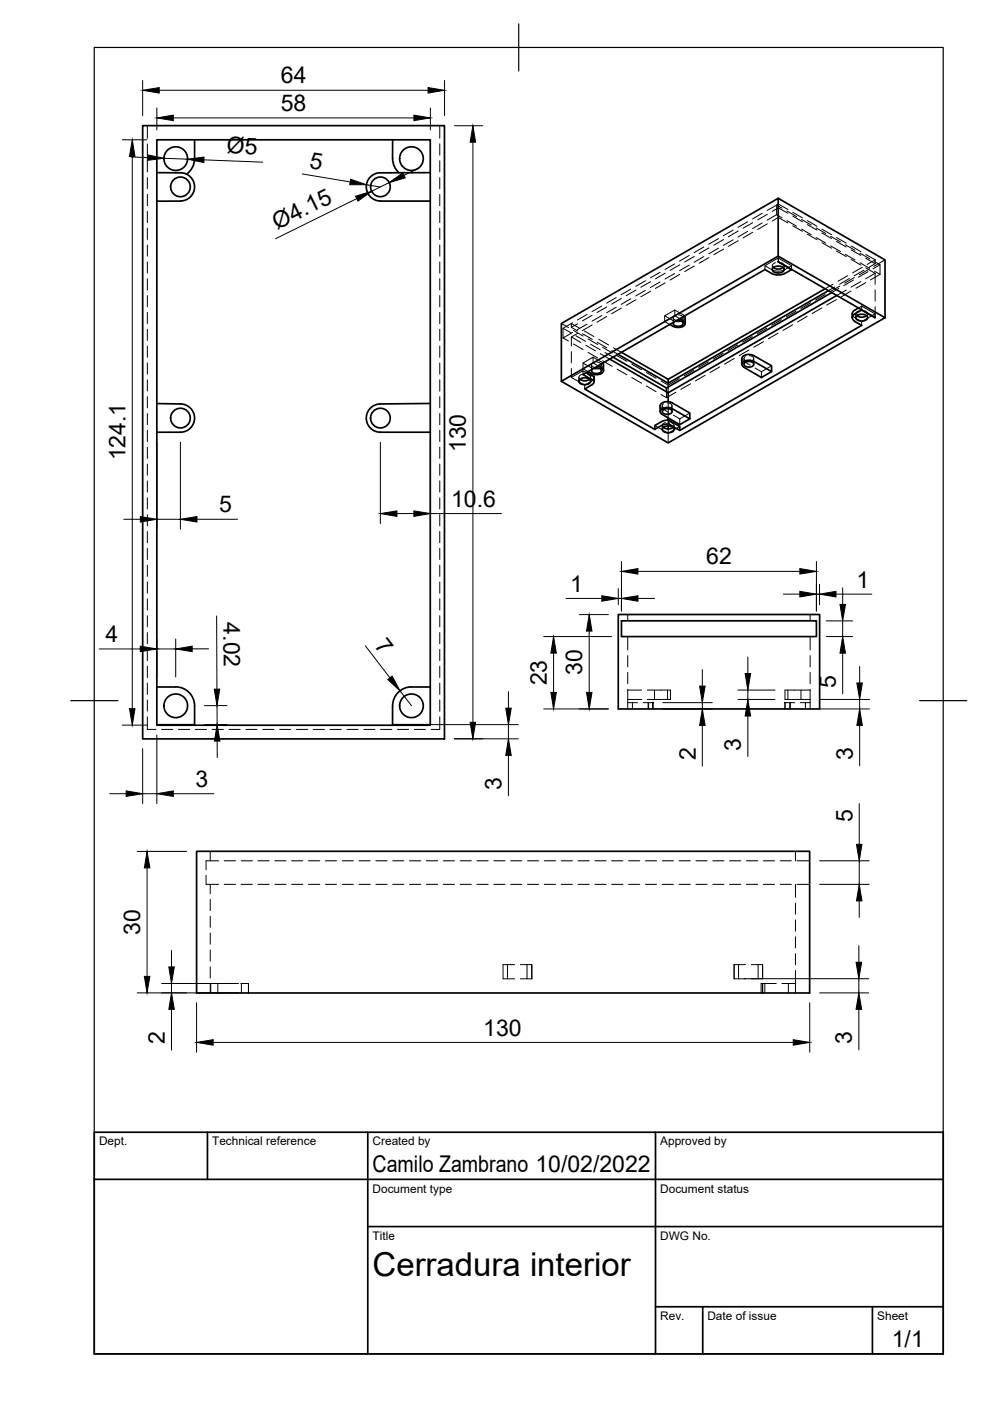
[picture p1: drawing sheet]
<svg xmlns="http://www.w3.org/2000/svg" width="210mm" height="297mm" viewBox="0 0 210 297" stroke-linecap="round" stroke-linejoin="round" font-family="sans-serif">
<!-- layer: Oculto -->
<g fill="none" stroke="#000" stroke-width=".21">
<path d="M31.2 26.6v2.7M31.2 30.5v2.4M31.2 34.1v2.4M31.2 37.7v2.3M93.2 26.6v2.7M93.2 30.5v2.4M93.2 34.1v2.4M93.2 37.7v2.3M31.2 41.2v2.4M31.2 44.8v2.4M31.2 48.4v2.4M31.2 52v2.3"/>
<path d="M31.2 55.5v2.4M31.2 59.1v2.4M93.2 41.2v2.4M93.2 44.8v2.4M93.2 48.4v2.4M93.2 52v2.3M93.2 55.5v2.4M93.2 59.1v2.4M136.9 59.5l-2.1 1.2M137.9 59.7l-2 1.2M140 59.8l-2.1 1.2M140 57.7l-2.1 1.2"/>
<path d="M141 60l-2 1.2M141 57.9l-2 1.2M143 58l-2 1.2M143 56l-2 1.1M144.1 58.2l-2 1.2M144.1 56.1l-2 1.2M146.1 56.2l-2 1.2M146.1 54.2l-2 1.2M147.2 56.4l-2 1.2M147.2 54.4l-2 1.1M149.2 54.4l-2 1.2M149.2 52.4l-2 1.2"/>
<path d="M150.3 54.6l-2 1.2M150.3 52.6l-2 1.1M152.3 52.6l-2 1.2M152.3 50.6l-2 1.2M153.4 52.8l-2.1 1.2M153.4 50.8l-2.1 1.2M155.4 50.8l-2 1.2M155.4 48.8l-2 1.2M156.5 51l-2.1 1.2M156.5 49l-2.1 1.2M158.5 49.1l-2 1.2M158.5 47l-2 1.2"/>
<path d="M159.6 49.2l-2.1 1.2M159.6 47.2l-2.1 1.2M161.6 47.3l-2 1.2M161.6 45.2l-2 1.2M162.2 56.3a4.8 4.8 0 0 0 2.4 1.2h.8a4.8 4.8 0 0 0 2.4-1.2M162.6 44.6l2.1-1.1v2M162.7 47.5l-2.1 1.1M162.7 45.4l-2.1 1.2M163.7 56.3v.9M164.4 55.7a.62 .62 0 0 0-.6 .4 .62 .62 0 0 0 .2 .7M165 55.5v-.8l-2.8 1.6v.9M165 54.7l2.8 1.6v.8"/>
<path d="M165 46.1l2 1.2M165 46.1l-1.3 .8M165 44.1l-1.3 .7M165 44.1l2 1.1M165 43.3l-.3 .2 1.1 .6M165 43.3v.8M165 46.1v2.3M165 49.6v2.4M165 53.2v2.3M165 43.3l2 1.1M165.6 55.7a.62 .62 0 0 1 .6 .4 .62 .62 0 0 1-.2 .7M165.8 46.2l-1.1-.7-2.1 1.2"/>
<path d="M166.3 56.3v.9M166.9 46.8l2 1.2M166.9 44.7l2 1.2M168.1 47.9l2 1.2M168.1 45.8l2 1.2M168.1 45l2 1.2M169.9 48.6l2.1 1.2M169.9 46.5l2.1 1.2M171.2 49.6l2 1.2M171.2 47.6l2 1.2M171.2 46.8l2 1.2M173 50.4l2.1 1.1"/>
<path d="M173 48.3l2.1 1.2M174.3 51.4l2 1.2M174.3 49.4l2 1.2M174.3 48.6l2 1.2M176.1 52.1l2.1 1.2M176.1 50.1l2.1 1.2M177.4 53.2l2 1.2M177.4 51.2l2 1.2M177.4 50.4l2 1.1M179.2 53.9l2.1 1.2M179.2 51.9l2.1 1.2M179.7 58.4l-2 1.2"/>
<path d="M180.1 59.1l-2.1 1.1M180.4 55l2.1 1.2M180.4 53l2.1 1.2M180.4 52.1l2.1 1.2M181 59.4l-2.1 1.2M181.1 58.9l-2 1.1M182.3 55.7l2.1 1.2M182.3 53.7l2.1 1.2M182.5 59.7l-2.1 1.2M182.8 56.7l-2 1.2M183.2 57.3l-2.1 1.2M183.5 59.9l-2 1.2"/>
<path d="M183.6 56.8l1.9 1.1M183.6 54.7l1.9 1.2M183.6 53.9l1.9 1.2M184 57.6l-2 1.2M184.3 57.1l-2.1 1.2M185.4 55.5l1.2 .6-1.5 .9M185.4 57.5l1.2 .7M185.5 57.9l-1.9 1.2M185.5 55.9l-1.3 .8M185.5 55.1v.8M185.5 57.9v2.4M185.5 55.1l-1.6 1"/>
<path d="M186.6 58.2l-2 1.1M186.6 56.1v2.1M187.6 55.1l-2.3 1.4M31.2 62.7v2.4M31.2 66.2v2.4M31.2 69.8v2.4M31.2 73.4v2.4M31.2 76.9v2.4M93.2 62.7v2.4M93.2 66.2v2.4M93.2 69.8v2.4M93.2 73.4v2.4"/>
<path d="M93.2 76.9v2.4M119 68.6l1.5 .9M119.4 71.7l1.1 .6M119.4 69.6l1.7 1M121.1 71.4l2 1.2M121.1 69.4l1.4 .8M121.1 69.4v-.8l1.7 1M121.1 71.4v1.9M121.1 74.5v2.4M121.1 78.1v1.9M121.4 68.4l-2 1.2v2.1M121.4 70.5l-2 1.2"/>
<path d="M121.6 72.9l2 1.2M121.6 70l2 1.3M122.1 71.2l2.1 1.2M122.5 70.7l-1.4 .7M122.5 68.7l-1.4 .7M123.4 79.4a.6 .6 0 0 0-.6 .3 .6 .6 0 0 0 .1 .7M123.5 70.8l2.1 1.2M123.6 79.4v-.8l-2.5 1.4M123.6 77l1.8 1a1.83 1.83 0 0 0 2.6-.6M123.6 78.6l.7 .4M123.9 70.2l2 1.2M124.2 73.2l2 1.2"/>
<path d="M124.5 68.7l-2.1 1.2M124.5 66.7l-2.1 1.1M124.6 79.4a.6 .6 0 0 1 .5 .3 .6 .6 0 0 1-.1 .7M124.7 74.7l2 1.2M124.7 71.8l2 1.2M125.2 73l2.1 1.2M125.4 77.4v1.2M125.6 68.9l-2.1 1.2M125.6 66.9l-2.1 1.1M125.7 76.9a.51 .51 0 0 0-.2 .6 .51 .51 0 0 0 .5 .4l.3 .1M125.8 76.9v-1.2l-2.2 1.3v1.2l1.1 .6M125.8 75.7l2 1.3"/>
<path d="M125.8 76.9l1 .7M125.9 78.1l-.4 .2M126.6 76.8a.66 .66 0 0 1 .6 .2 .66 .66 0 0 1 .2 .6l-.2 .2M126.6 72.6l2.1 1.2M127 72l2 1.1M127.3 75l2 1.1M127.5 77.4v1.2M127.6 66.9l-2.1 1.2M127.6 64.9l-2.1 1.2M127.8 76.5l2 1.2M127.8 73.6l2 1.2M128.3 74.7l1.7 1"/>
<path d="M128.7 67.1l-2.1 1.2M128.7 65.1l-2.1 1.2M129.7 74.3l1.3 .8M130.1 73.7l1.7 1M130.7 65.1l-2.1 1.2M130.7 63.1l-2.1 1.2M130.9 78.3l2 1.2M130.9 75.4l2 1.2M131.7 65.3l-2 1.2M131.7 63.3l-2 1.2M133.8 63.3l-2.1 1.2M133.8 61.3l-2.1 1.2"/>
<path d="M133.9 77.2l2.1 1.2M134.8 63.5l-2 1.2M134.8 61.5l-2 1.2M136.9 61.6l-2.1 1.1M137.1 79l2 1.2M137.9 61.8l-2 1.1M140.9 67l1.8 1a1.79 1.79 0 0 0 2.6-.6M142.7 67.4v1.2M143 66.9a.51 .51 0 0 0-.2 .6 .51 .51 0 0 0 .5 .4l.4 .1M143.1 67v-1.3l-2.2 1.3v1.2l1.1 .6M143.1 65.7l2 1.3M143.1 67l1 .6"/>
<path d="M143.3 68.1l-.4 .2M143.9 66.8a.66 .66 0 0 1 .7 .2 .66 .66 0 0 1 .1 .7l-.2 .1M144.8 67.4v1.2M147.1 78.5l-2 1.2M149.5 79.6l-2.1 1.2M150.2 76.7l-2.1 1.2M152.6 77.8l-2.1 1.2M153.3 74.9l-2.1 1.2M155.7 76l-2.1 1.2M156.4 73.1l-2.1 1.2M157.3 76l.2 .5 1.5 .9M157.7 76v1.2"/>
<path d="M158.1 75.6a.55 .55 0 0 0-.3 .7 .55 .55 0 0 0 .7 .3h.2M158.8 74.2l-2.1 1.2M158.9 75.4a.61 .61 0 0 1 .7 .2 .61 .61 0 0 1 0 .8h-.1M159.5 71.4l-2.1 1.1M159.8 76v1.2M160.1 78l1.3 .8M161.9 72.4l-2.1 1.2M162.6 69.6l-2.1 1.2M163.6 77.6l-2.2 1.2v1.2M165 70.6l-2.1 1.2M165.7 67.8l-2.1 1.2M168.1 68.9l-2.1 1.1"/>
<path d="M168.8 66l-2.1 1.2M171.2 67.1l-2.1 1.2M171.9 64.2l-2.1 1.2M174.3 65.3l-2.1 1.2M175 62.4l-2.1 1.2M176.6 60.2l-1.7 1M177 60.8l-1.4 .8M177.4 63.5l-2.1 1.2M177.9 61.2l-1.5 .8M178.1 60.6l-2.1 1.2M179.4 61.5l-2 1.1M180.4 61.7l-2 1.2"/>
<path d="M180.7 66.5l.3 .7 1.7 1M181.4 66.5v.9M182.1 65.9a.62 .62 0 0 0-.6 .4 .62 .62 0 0 0 .2 .7M182.7 64.9l2.8 1.6M182.7 64.9v.8M182.7 64.9l-.7 .4M183.3 65.9a.62 .62 0 0 1 .6 .4 .62 .62 0 0 1-.2 .7M183.9 66.5v.9M185.5 67.3v-.8l-2.8 1.7v.8M185.5 61.5v2.3M185.5 65v2.3M31.2 80.5v2.4"/>
<path d="M31.2 84.1v2.4M31.2 87.7v2.4M31.2 91.2v2.4M31.2 94.8v2.4M31.2 98.4v2.4M93.2 80.5v2.4M93.2 84.1v2.4M93.2 87.7v2.4M93.2 91.2v2.4M93.2 94.8v2.4M93.2 98.4v2.4M121.1 80l2.9 1.6"/>
<path d="M122.7 80v.8M125.2 80v.8M126 80l-.4 .7-1.6 .9v.9M133.9 80.1l2.1 1.1M137.1 81.8l2 1.2M138.8 90.2l2.9 1.6v2.1M140 86l.2 .5 1.5 .9M140.1 83.6l1.2 .7M140.1 80.8l1.6 .8M140.4 86v1.3M140.4 90.2v.8M140.7 85.6a.5 .5 0 0 0-.3 .6 .5 .5 0 0 0 .6 .4h.4"/>
<path d="M141.1 89.6a.62 .62 0 0 0-.6 .4 .62 .62 0 0 0 .1 .6M141.3 83.1v1.2M141.5 85.4a.66 .66 0 0 1 .7 .2 .66 .66 0 0 1 .2 .7l-.2 .1M141.7 81.6v1.7M141.7 85.2v3.4M141.7 89.1v1.2M142.2 89.6a.62 .62 0 0 1 .6 .4 .62 .62 0 0 1-.1 .6M142.5 86v1.3M142.8 88l1.3 .8M142.9 90.2v.8M143.3 83.1l-2 1.2M144 80.3l-2.3 1.3"/>
<path d="M144.1 90.4l-2.4 1.4v-.9M146.3 87.6l-2.2 1.2v1.2M146.4 81.4l-2.1 1.2M31.2 102v2.3M31.2 105.5v2.4M31.2 109.1v2.4M31.2 112.7v2.4M31.2 116.3v2.3M31.2 119.8v2.4M93.2 102v2.3M93.2 105.5v2.4M93.2 109.1v2.4"/>
<path d="M93.2 112.7v2.4M93.2 116.3v2.3M93.2 119.8v2.4M31.2 123.4v2.4M31.2 127v2.4M31.2 130.5v2.4M31.2 134.1v2.4M31.2 137.7v2.4M93.2 123.4v2.4M93.2 127v2.4M93.2 130.5v2.4M93.2 134.1v2.4"/>
<path d="M93.2 137.7v2.4M133.1 130.3v1.3M133.1 135v2.8M133.1 139v2.4M171.8 130.3v1.3M171.8 135v2.8M171.8 139v2.4M31.2 141.3v2.3M31.2 144.8v2.4M31.2 148.4v2.4M31.2 152v2.7h1.9M34.3 154.7h2.3"/>
<path d="M37.8 154.7h2.4M41.4 154.7h2.4M45 154.7h2.4M48.6 154.7h2.3M52.1 154.7h2.4M55.7 154.7h2.4M59.3 154.7h2.3M62.8 154.7h2.4M66.4 154.7h2.4M70 154.7h2.4M73.6 154.7h2.3M77.1 154.7h2.4"/>
<path d="M80.7 154.7h2.4M84.3 154.7h2.3M87.8 154.7h2.4M93.2 152v2.7h-1.8M93.2 141.3v2.3M93.2 144.8v2.4M93.2 148.4v2.4M133.1 142.6v2.4M133.1 146.1v4.2M133.1 148.3h2.9M133.1 146.3h2.9M133.1 149h2"/>
<path d="M134.1 149v1.3M136.4 149h2M137.2 146.3h5v2h-5M137.4 149v1.3M137.5 149v1.3M138.4 150.3v-1.3v1.3M138.8 146.3v2M141.5 146.3v2M167 146.3v2M167.4 149v1.3M167.6 149v1.3M168.5 149h-2.1v1.3"/>
<path d="M169.7 149h2.1M169.8 146.3v2M170.8 149v1.3M171.8 146.3h-5.4v2h5.4M171.8 142.6v2.4M171.8 146.1v4.2M43.7 185.6v1.9h2.7M44.6 180.5v2M44.6 187.5v2M44.6 190.7v2.3M44.6 194.3v2.3M44.6 197.8v2.4"/>
<path d="M46.4 182.5h-2.7v1.9M47.5 187.5h2.4M47.5 182.5h2.4M51.1 187.5h2.4M51.1 182.5h2.4M54.7 187.5h2.4M54.7 182.5h2.4M58.3 187.5h2.3M58.3 182.5h2.3M61.8 187.5h2.4M61.8 182.5h2.4M65.4 187.5h2.4"/>
<path d="M65.4 182.5h2.4M69 187.5h2.4M69 182.5h2.4M72.6 187.5h2.3M72.6 182.5h2.3M76.1 187.5h2.4M76.1 182.5h2.4M79.7 187.5h2.4M79.7 182.5h2.4M83.3 187.5h2.3M83.3 182.5h2.3M86.8 187.5h2.4"/>
<path d="M86.8 182.5h2.4M90.4 187.5h2.4M90.4 182.5h2.4M94 187.5h2.4M94 182.5h2.4M97.6 187.5h2.3M97.6 182.5h2.3M101.1 187.5h2.4M101.1 182.5h2.4M104.7 187.5h2.4M104.7 182.5h2.4M108.3 187.5h2.3"/>
<path d="M108.3 182.5h2.3M111.8 187.5h2.4M111.8 182.5h2.4M115.4 187.5h2.4M115.4 182.5h2.4M119 187.5h2.4M119 182.5h2.4M122.6 187.5h2.3M122.6 182.5h2.3M126.1 187.5h2.4M126.1 182.5h2.4M129.7 187.5h2.4"/>
<path d="M129.7 182.5h2.4M133.3 187.5h2.3M133.3 182.5h2.3M136.8 187.5h2.4M136.8 182.5h2.4M140.4 187.5h2.4M140.4 182.5h2.4M144 187.5h2.4M144 182.5h2.4M147.6 187.5h2.3M147.6 182.5h2.3M151.1 187.5h2.4"/>
<path d="M151.1 182.5h2.4M154.7 187.5h2.4M154.7 182.5h2.4M158.3 187.5h2.4M158.3 182.5h2.4M161.8 187.5h2.4M161.8 182.5h2.4M165.4 187.5h2.4M165.4 182.5h2.4M168.7 180.5v2M168.7 187.5v2.8M168.7 191.5v2.4"/>
<path d="M168.7 195v2.4M168.7 198.6v2.4M169 187.5h2.7M169 182.5h2.7M44.6 201.4v2.4M44.6 205v2.4M44.6 208.5v2M46.2 208.5v2M46.3 208.5h-1.6v2M47.5 208.5h2.4M51.1 208.5h1.6v2v-2M51.2 208.5v2"/>
<path d="M107.6 204.5v3M109.1 204.5h-2.4v3h2.4M110.3 204.5h2.5v3h-2.5M111.7 204.5v3M112.7 204.5v3M155.7 204.5v3M156.6 204.5v3M158.1 204.5h-2.5v3h2.5M159.3 204.5h2.4v3M159.3 207.5h2.4M160.7 204.5v3M161.7 208.5v2z"/>
<path d="M161.7 204.5v3M161.7 208.5v2M162.2 208.5v2M164.6 208.5h-3.2v2M167.2 208.5v2M168.7 205.8v2.7h-2.9M168.7 202.2v2.4M168.7 208.5v2"/>
</g>
<!-- layer: Visible -->
<g fill="none" stroke="#000" stroke-width=".36">
<path d="M30.2 26.6h64v130.1h-64zM33.3 29.6h57.9v124.2h-57.9zM33.3 36.6h5a3 3 0 0 1 3 3 3 3 0 0 1-3 3l-5 .1M41.3 33.6l-.2 1.1-.4 1-1.2 1.2M41.3 29.6v4M83.2 29.6v4M83.2 33.6l.4 1.7 1 1.3M91.2 36.6h-10.6a3 3 0 0 0-2.9 3 3 3 0 0 0 3 3M80.6 42.6h10.6M163.8 56.9a1.54 1.54 0 0 1 2.5 .2 1.45 1.45 0 0 1-2.6 0zM164 56.7a1.86 1.86 0 0 0 2 0M165 54.3v-12.3l-46 26.6v12.2"/>
<path d="M165 42l22.6 13.1v12.3M167.8 57.1v.1M124.3 79l1.7 .8M125.9 78.1l.4-.1a.77 .77 0 0 1 .8 .1 .77 .77 0 0 1 .3 .7 1.2 1.2 0 0 1-2-.3l.1-.2M126.8 77.6l.7 .4a.64 .64 0 0 1 .4 .6 .64 .64 0 0 1-.4 .6 2.63 2.63 0 0 1-2.8-.4M127.8 77l.2 .4M128 77.4v1.2M129.3 76.1l12.4 7.2M130 75.7l11.3 6.6M131 75.1l10.7 6.1M142 68.8l.7 .4M143.3 68.1l.3-.1a.77 .77 0 0 1 .9 0 .77 .77 0 0 1 .3 .8 1.2 1.2 0 0 1-2-.3l.1-.2"/>
<path d="M144.1 67.6l.8 .4a.64 .64 0 0 1 .4 .6 .64 .64 0 0 1-.4 .6 2.33 2.33 0 0 1-2.1 0M145.1 67l.2 .3v1.3M157.7 77.9l3.7 2.1 2.2-1.2M157.8 77a1.3 1.3 0 0 1 2 .2 1.21 1.21 0 0 1-2.1 0zM159.8 75.4l3.8 2.2v1.2l-3.8-2.2a1.97 1.97 0 0 0-2.5 .5l.1 .5 .3 .2M159.8 75.4a1.78 1.78 0 0 0-2.5 .6v1.2M174.9 61.2l-33.2 19.2-9.9-5.7M175.6 61.6l-33.9 19.6M176.4 62l-35.1 20.3M177.4 62.6l-35.7 20.7M181.3 66.6l1.4-.9 2.8 1.6-20.5-11.8 2.8 1.7a4.1 4.1 0 0 1-5.6 0l-38.6 22.2 1.8 1M181.3 66.5a.88 .88 0 0 0-.6 .9 .88 .88 0 0 0 .6 .8l1.4 .8-38.6 22.3-2.3-1.4"/>
<path d="M181.5 67.1a1.54 1.54 0 0 1 2.5 .2 1.45 1.45 0 0 1-2.6 0zM181.7 66.9a1.86 1.86 0 0 0 2 0M182 65.3a1.63 1.63 0 0 0-1.3 2.1M182.7 65.7h.1M185.5 67.3v.1M33.3 85.6h5M38.3 85.6a3 3 0 0 1 3 3.1 3 3 0 0 1-3 2.9h-5M80.6 91.6h10.6M91.2 85.5l-10.6 .1a3 3 0 0 0-2.9 3.1 3 3 0 0 0 3 2.9M119 80.8l46-26.5 22.6 13.1-45.9 26.5zM122.8 80.6a1.54 1.54 0 0 1 2.4 .2 1.45 1.45 0 0 1-2.5 0zM122.9 80.4a1.86 1.86 0 0 0 2.1 0"/>
<path d="M125.4 80.4l.6 .2M126 80.6a.89 .89 0 0 1-.6 1l-1.4 .9 14.8 8.5a4.9 4.9 0 0 1 2.6-1.1h.4M126 80v-.2l-.1 .8M126 80v.8M140 86v1.3M140 86a1.78 1.78 0 0 1 2.5-.6l3.8 2.2v1.2l-3.8-2.2a1.97 1.97 0 0 0-2.5 .5l.1 .5 .3 .2M140.4 87.8l3.7 2.2 2.2-1.2M140.5 87a1.3 1.3 0 0 1 2 .2 1.21 1.21 0 0 1-2.1 0zM140.5 90.8a1.54 1.54 0 0 1 2.4 .2 1.45 1.45 0 0 1-2.5 0zM140.6 90.6a1.86 1.86 0 0 0 2.1 0M141.3 82.3v.8M141.7 80.4v.8"/>
<path d="M141.7 83.3v1.9M141.7 88.6v.5M141.7 90.3v.6M141.8 89.9v-.8l2.3 1.3v.9M141.8 89.1h-.4a4.9 4.9 0 0 0-2.6 1.1v.8M131.1 130.3h42.7v20h-42.7zM131.8 131.6h41.3v3.4h-41.3zM33.3 145.7l4-.1a4 4 0 0 1 4 4v4.1h-8M83.2 149.6v4.1h8M91.2 145.7l-4-.1a4 4 0 0 0-4 4M41.7 180.5h130v30h-130z"/>
<circle cx="37.3" cy="33.6" r="2.51"/>
<circle cx="38.3" cy="39.6" r="2.09"/>
<circle cx="80.7" cy="39.6" r="2.09"/>
<circle cx="87.2" cy="33.6" r="2.51"/>
<circle cx="38.3" cy="88.6" r="2.09"/>
<circle cx="80.7" cy="88.6" r="2.09"/>
<circle cx="37.3" cy="149.6" r="2.51"/>
<circle cx="87.2" cy="149.6" r="2.51"/>
</g>
<!-- layer: Oculto -->
<g fill="#000" stroke="#000" stroke-width=".21">
<circle cx="138.4" cy="149" r=".08"/>
<circle cx="166.4" cy="149" r=".08"/>
</g>
<!-- layer: Border -->
<path d="M20 10.1h180v276.9h-180zM110 5.1v10M15 148.6h10M195 148.6h10" fill="none" stroke="#000" stroke-width=".25"/>
<!-- layer: TitleBlock -->
<path d="M20 240.1h180v46.9h-180zM20 250h180M44 240.1v9.9M78 240.1v46.9M139 240.1v46.9M78 260.1h122M139 277.1h61M149 277.1v9.9M185 277.1v9.9" fill="none" stroke="#000" stroke-width=".36"/>
<!-- layer: Dimensions -->
<g fill="none" stroke="#000" stroke-width=".21">
<path d="M30.2 17v7.5M33.8 19.1h57M94.3 17v7.5M25.9 29.6h5.3M27.8 33.3l3.5 .1M28 33.2v117M33.3 22.9v4.6M34.8 33.6l5 .1M36.7 25h51.1M43.2 33.9l12.5 .5M64.1 36.9l10.1 1.7M77.7 39.2l2.9 .5"/>
<path d="M82.5 38.7l-3.7 1.9M88.8 35.6l-3.1 1.6M91.2 22.9v4.6M96.4 26.7h6M100.3 30.1v123M75.6 42.1l-17.2 8.5M33.3 93.8v18.4M38.2 93.8v18.4M80.6 93.8v17.2M91.2 93.8v17.2M26.2 110.1h3.6M33.3 110.1h4.9"/>
<path d="M41.8 110.1h8.6M84.2 108.9h3.6M91.2 108.9h15.1M131.8 119v10.5M173.1 119v10.5M21 137.6h8.7M33.3 135.5v8M33.3 137.6h4M37.3 135.5v8M40.7 137.6h3.5M45.9 130.6l.1 15.5M77.4 136.9l5.3 6.8"/>
<path d="M115.3 135h14.4M117.4 138.5v8.3M120 126.9h7.6M122.8 130.3h6.2M124.9 133.8v13M131.1 124.8v3.4M131.1 126.9h.7M135.3 126.9h3.5M135.3 121.1h34.3M158.6 139.3v3.5M166.1 126h3.5M173.1 126h.7"/>
<path d="M173.8 123.9v4.3M175.2 131.6h5.6M175.2 135h5.6M177.2 126h7.6M178.7 124.6v3.6M178.7 131.6v3.4M178.7 138.5v8.6M25.9 153.7h5.3M30.2 158.7v11.7M33.3 155.8v14.6M46 149.6v4M46 157.1l.1 3.5"/>
<path d="M48.1 149.6h-4.8M48.1 153.6h-4.7M84.8 146.5l2.4 3.1M85.3 153.6h24.6M96.4 156.6h13.5M107.8 146.6v3.5M107.8 153.6v3M115.3 150.3h13.7M140.5 150.3h10.5M140.5 149h10.5M148.9 142v3.5M148.9 149v1.3"/>
<path d="M148.9 153.8v8.6M156.5 146.3h7.8M156.5 148.3h7.8M158.6 146.3v2M158.6 151.8v8.6M173.9 150.3h10.5M173.9 148.3h10.5M182.3 141.3v3.5M182.3 148.3v2M182.3 153.8v8.6M23.3 168.3h3.5M30.2 168.3h3.1"/>
<path d="M36.7 168.3h8.6M107.8 160.2v8.5M182.2 170.4v8.6M29.1 180.5h10.5M31.2 184v23M173.8 187.5h10.5M173.8 182.5h10.5M182.2 182.5v5M182.2 191v3.5M29.1 210.5h21.5M34.3 208.5h16.3M36.4 201.5v3.5"/>
<path d="M36.4 208.5v2M36.4 214v8.6M41.7 212.6v10.5M157.8 207.5h26.4M171.7 212.6v10.5M173.8 210.5h10.4M182.1 200.5v3.5M182.1 207.5v3M182.1 214v8.6M45.2 221h123"/>
</g>
<g fill="#000" stroke="#000" stroke-width=".21">
<path d="M30.2 19.1l3.6-.5v1.1zM90.8 18.6l3.5 .5-3.5 .6zM28 29.6l.6 3.6h-1.1zM31.3 32.8l3.5 .8-3.6 .4zM33.3 25l3.4-.6v1.2zM39.8 33.7l3.5-.4-.1 1.2zM74.3 38l3.4 1.2h-3.6zM82.5 38.7l2.9-2 .5 1zM87.8 24.4l3.4 .6-3.4 .6zM100.3 26.7l.5 3.4h-1.1zM75.4 41.6l3.4-1-2.9 2zM29.8 109.5l3.5 .6-3.5 .6z"/>
<path d="M38.2 110.1l3.6-.6v1.2zM80.6 108.9l3.6-.6v1.2zM87.8 108.3l3.4 .6-3.4 .6zM29.7 137l3.6 .6-3.6 .6zM37.3 137.6l3.4-.6v1.2zM117.4 135l.6 3.5h-1.2zM124.9 130.3l.6 3.5h-1.1zM127.6 126.3l3.5 .6-3.5 .6zM131.8 126.9l3.5-.6v1.2zM131.8 121.1l3.5-.5v1.1zM169.6 125.4l3.5 .6-3.5 .6zM169.6 120.6l3.5 .5-3.5 .6z"/>
<path d="M173.8 126l3.4-.6v1.2zM178.1 128.2h1.2l-.6 3.4zM178.7 135l.6 3.5h-1.2zM27.5 150.2h1.1l-.6 3.5zM45.4 146.1h1.2l-.6 3.5zM46 153.6l.6 3.5h-1.1zM82.2 144.1l.9-.8 1.7 3.2zM99.7 153.1h1.1l-.5 3.5zM107.2 150.1h1.2l-.6 3.5zM116.8 146.8h1.2l-.6 3.5zM124.4 146.8h1.1l-.6 3.5zM148.3 145.5h1.2l-.6 3.5z"/>
<path d="M148.9 150.3l.6 3.5h-1.2zM158 142.8h1.2l-.6 3.5zM158.6 148.3l.6 3.5h-1.2zM181.7 144.8h1.1l-.5 3.5zM182.3 150.3l.5 3.5h-1.1zM26.8 167.7l3.4 .6-3.4 .6zM33.3 168.3l3.4-.6v1.2zM107.8 156.6l.6 3.6h-1.2zM181.6 179h1.2l-.6 3.5zM31.2 180.5l.6 3.5h-1.2zM182.2 187.5l.6 3.5h-1.2zM30.6 207h1.2l-.6 3.5z"/>
<path d="M35.8 205h1.2l-.6 3.5zM36.4 210.5l.6 3.5h-1.2zM181.5 204h1.2l-.6 3.5zM182.1 210.5l.6 3.5h-1.2zM41.7 221l3.5-.6v1.2zM168.2 220.4l3.5 .6-3.5 .6z"/>
</g>
<text font-size="7" x="79" y="270.6">Cerradura interior</text>
<g font-size="4.9">
<text x="59.6" y="17.7">64</text>
<text x="59.5" y="23.5">58</text>
<text x="48" y="32.5" transform="rotate(2 48 32.5)">Ø5</text>
<text x="65.5" y="35.7" transform="rotate(9 65.5 35.7)">5</text>
<text x="58.8" y="48.7" transform="rotate(-26 58.8 48.7)">Ø4.15</text>
<text x="98.8" y="95.9" transform="rotate(-90 98.8 95.9)">130</text>
<text x="26.6" y="97.6" transform="rotate(-90 26.6 97.6)">124.1</text>
<text x="95.6" y="107.4">10.6</text>
<text x="46.5" y="108.6">5</text>
<text x="149.8" y="119.7">62</text>
<text x="120.9" y="125.5">1</text>
<text x="181.6" y="124.6">1</text>
<text x="47.4" y="131.9" transform="rotate(90 47.4 131.9)">4.02</text>
<text x="22.4" y="136.2">4</text>
<text x="79.3" y="137" transform="rotate(52 79.3 137)">7</text>
<text x="123.5" y="143" transform="rotate(-90 123.5 143)">30</text>
<text x="115.9" y="145.3" transform="rotate(-90 115.9 145.3)">23</text>
<text x="177.2" y="145.9" transform="rotate(-90 177.2 145.9)">5</text>
<text x="147.5" y="161.2" transform="rotate(-90 147.5 161.2)">2</text>
<text x="157.1" y="159.2" transform="rotate(-90 157.1 159.2)">3</text>
<text x="180.8" y="161.2" transform="rotate(-90 180.8 161.2)">3</text>
<text x="41.4" y="166.8">3</text>
<text x="106.3" y="167.5" transform="rotate(-90 106.3 167.5)">3</text>
<text x="180.7" y="174.3" transform="rotate(-90 180.7 174.3)">5</text>
<text x="29.7" y="198.2" transform="rotate(-90 29.7 198.2)">30</text>
<text x="35" y="221.4" transform="rotate(-90 35 221.4)">2</text>
<text x="102.4" y="219.5">130</text>
<text x="180.6" y="221.4" transform="rotate(-90 180.6 221.4)">3</text>
<text x="79" y="248.5">Camilo Zambrano 10/02/2022</text>
<text x="189.1" y="285.7">1/1</text>
</g>
<g font-size="2.5">
<text x="21" y="242.9">Dept.</text>
<text x="45" y="242.9">Technical reference</text>
<text x="79" y="242.9">Created by</text>
<text x="140" y="242.9">Approved by</text>
<text x="79" y="252.8">Document type</text>
<text x="140" y="252.8">Document status</text>
<text x="79" y="262.9">Title</text>
<text x="140" y="262.9">DWG No.</text>
<text x="140" y="279.9">Rev.</text>
<text x="150" y="279.9">Date of issue</text>
<text x="186" y="279.9">Sheet</text>
</g>
</svg>
